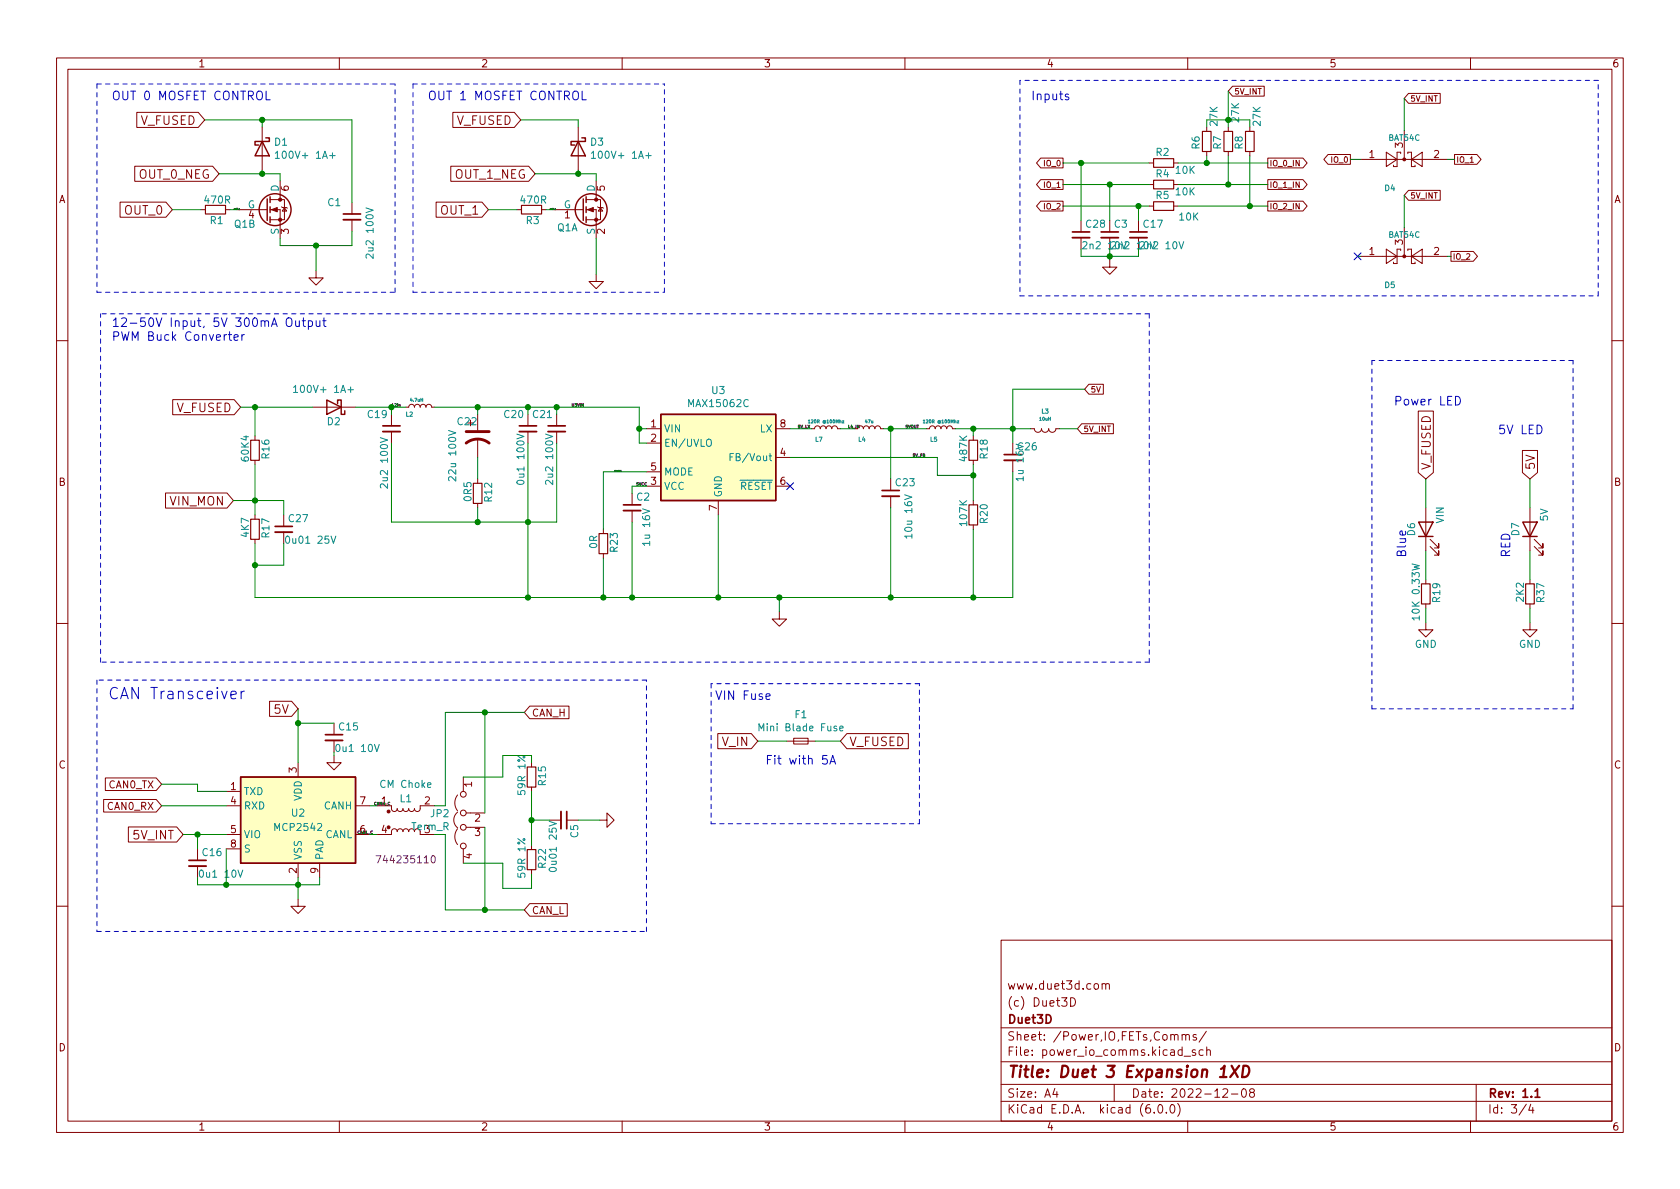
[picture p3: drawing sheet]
<svg xmlns="http://www.w3.org/2000/svg" width="297mm" height="210mm" viewBox="0 0 297 210" stroke-linecap="round" stroke-linejoin="round" font-family="sans-serif">
<g fill="none" stroke="#840000" stroke-width=".18">
<path d="M10 10.2h277v190.1h-277zM12 12.2h273v186.1h-273zM24.2 19.9h10.9l1.1 1.3-1.1 1.3h-10.9zM60 10.2v2M80.1 19.9h10.8l1.2 1.3-1.2 1.3h-10.8zM110 10.2v2M160 10.2v2M210 10.2v2M217.9 15.2h5.6v1.8h-5.6l-.7-.9zM249 16.5h5.6v1.8h-5.6l-.7-.9zM260 10.2v2M21.2 35.7h8.1l1.2 1.4-1.2 1.3h-8.1z"/>
<path d="M23.8 29.4h13.8l1.1 1.3-1.1 1.4h-13.8zM35.6 37.1h.7M39.9 37.1h.7M41.9 37.1h5.1M46.4 22.5v7.6M47 37.1h.2M47.8 37.1h1.7v5.1M47.8 35.3h1.7M49.5 35.3h.8v3.6h-2.5M49.5 32v3.3M49.8 36.6l.1 .1h.8l.1 .1M50.3 36.7l.4 .6h-.8z"/>
<path d="M62.2 35.8v2M62.2 38.9v2M77.1 35.7h8.1l1.2 1.4-1.2 1.3h-8.1zM79.7 29.4h13.8l1.1 1.3-1.1 1.4h-13.8zM91.4 37.1h.8M95.8 37.1h.7M97.8 37.1h5.1M102.2 22.5v7.6M102.9 37.1h.2M103.6 37.1h1.8v5.1M103.6 35.3h1.8M105.4 35.3h.8v3.6h-2.6"/>
<path d="M105.4 32v3.3M105.7 36.6l.1 .1h.8l.1 .1M106.2 36.7l.4 .6h-.8zM184 28h4v1.7h-4l-.7-.9zM184 31.8h4v1.7h-4l-.7-.9zM184 35.6h4v1.7h-4l-.7-.9zM191.1 39v2M196.2 39v2M201.3 39v2M203.2 28.8h.8M203.2 32.6h.8M203.2 36.4h.8"/>
<path d="M207.5 28.8h.8M207.5 32.6h.8M207.5 36.4h.8M213.4 22.5v.7M213.4 26.8v.8M217.2 22.5v.7M217.2 26.8v.8M221 22.5v.7M221 26.8v.8M224.2 35.6h6.2l.7 .8-.7 .9h-6.2zM224.2 28h6.2l.7 .8-.7 .9h-6.2zM224.2 31.8h6.2l.7 .8-.7 .9h-6.2z"/>
<path d="M234.8 27.3h4v1.8h-4l-.7-.9zM240.7 28.2h15.2M245.1 26.9l1.9 1.3-1.9 1.3zM247.6 27.2v-.3h-.6v2.6h-.6v-.3M248.3 23.1v5.1M248.9 27.2v-.3h.7v2.6h.6v-.3M249 33.7h5.6v1.7h-5.6l-.7-.9zM249.6 28.2l1.9-1.3v2.6zM257.2 27.3h3.9l.8 .9-.8 .9h-3.9zM55.9 47.9v1.2h1.2l-1.2 1.3-1.3-1.3h1.3M105.4 48.5v1.3h1.3l-1.3 1.2-1.3-1.2h1.3M191.1 42v2.1"/>
<path d="M196.2 46v1.2h1.3l-1.3 1.3-1.3-1.3h1.3M196.2 42v2.1M201.3 42v2.1M240.7 45.3h15.2M245.1 44.1l1.9 1.2-1.9 1.3zM247.6 44.3v-.2h-.6v2.5h-.6v-.3M248.3 40.3v5M248.9 44.3v-.2h.7v2.5h.6v-.3M249.6 45.3l1.9-1.2v2.5zM256.5 44.5h4l.7 .8-.7 .9h-4zM10 60.2h2M30.5 70.7h10.9l1.1 1.3-1.1 1.3h-10.9z"/>
<path d="M45.1 77.1v.7M55.2 72h7.7M69.2 73.3v2M69.2 76.3v2.1M71.8 72h.5l.1-.4 .4-.1 .3 .1 .2 .4 .1-.3 .3-.2 .4 .1 .2 .4 .2-.4 .4-.1 .3 .2 .1 .3 .2-.4 .3-.1 .4 .1 .1 .4h.5M84.5 73.3v2.8M84.5 77.6v3.3M93.3 73.3v2M93.3 76.3v2.1M98.4 73.3v2M98.4 76.3v2.1M114.3 75.8h2.5"/>
<path d="M114.3 78.4h2.5M137.2 75.8h2.5M143.5 75.8h.5l.2-.3 .3-.2 .4 .2 .1 .3 .2-.3 .3-.2 .4 .1 .1 .4 .3-.4 .4-.1 .2 .2 .2 .3 .1-.3 .4-.2 .3 .2 .2 .3h.5M151.6 75.8l.2-.3 .3-.2 .4 .1 .2 .4 .2-.4 .4-.1 .3 .2 .1 .3 .2-.4 .4-.1 .3 .2 .1 .3 .1-.3 .4-.2 .4 .2 .1 .3h.5M163.8 75.8h.5l.2-.3 .3-.2 .4 .2 .2 .3 .1-.3 .3-.2 .4 .1 .2 .4 .2-.4 .4-.1 .3 .2 .1 .3 .1-.3 .4-.2 .4 .2 .1 .3h.5M172.1 77.1v.7M179.1 78.4v2M182.2 75.8h.7a.64 .64 0 0 0 .6 .6 .64 .64 0 0 0 .6-.6 .64 .64 0 0 0 .7 .6 .64 .64 0 0 0 .6-.6 .64 .64 0 0 0 .7 .6 .64 .64 0 0 0 .6-.6h.6M191.3 74.9h5.6v1.8h-5.6l-.8-.9zM192.5 68h2.6v1.7h-2.6l-.7-.9zM250.8 72.7h2.6v10.9l-1.3 1.1-1.3-1.1zM269.2 79.7h2.6v3.9l-1.3 1.1-1.3-1.1z"/>
<path d="M285 60.2h2M29.3 87.2h10.8l1.2 1.3-1.2 1.3h-10.8zM45.1 81.4v.8M45.1 91.1v.7M45.1 95.4v.7M50.2 91.1v2M50.2 94.1v2M84.5 84.7v.8M84.5 89v.8M106.7 93.6v.8M106.7 97.9v.8M111.8 87.2v2.1"/>
<path d="M111.8 90.3v2M114.3 86h2.5M114.3 83.4h2.5M127 88.5v2.6M137.2 86h2.5M137.2 80.9h2.5M157.5 84.7v2M157.5 87.8v2M172.1 81.4v.8M172.1 88.5v.8M172.1 92.8v.8M179.1 81.4v2"/>
<path d="M252.1 89.8v7.6M252.9 96.6l1.5 1.6v-.8v.8h-.8M252.9 95.4l1.5 1.5v-.8v.8h-.8M270.5 89.8v7.6M271.3 96.6l1.5 1.6v-.8v.8h-.8M271.3 95.4l1.5 1.5v-.8v.8h-.8M10 110.2h2M137.8 108.2v1.3h1.3l-1.3 1.2-1.3-1.2h1.3M252.1 110.1v1.3h1.3l-1.3 1.2-1.3-1.2h1.3M252.1 102.5v.7M252.1 106.8v.8M270.5 110.1v1.3h1.3l-1.3 1.2-1.3-1.2h1.3"/>
<path d="M270.5 102.5v.7M270.5 106.8v.8M285 110.2h2M18.6 137.6h9l1 1.1-1 1.1h-9zM40 139.9h2.5M47.7 124h3.9l1.1 1.3-1.1 1.4h-3.9zM52.7 134.9v2.5M59.1 133.6v1.3h1.2l-1.2 1.2-1.3-1.2h1.3M59.1 127.9v2M59.1 130.9v2.1M81.9 137.4v2.5M93.7 124.9h6.9v2.2h-6.9l-1-1.1z"/>
<path d="M94 134.9v.7M94 139.2v.7M126.9 129.7h5.9l1.2 1.4-1.2 1.3h-5.9zM139.1 131.1h5M140.3 130.6h2.6v1h-2.6zM149.7 129.7h10.9v2.7h-10.9l-1.1-1.3zM18.3 141.4h9.3l1 1.1-1 1.1h-9.3zM22.7 146.2h8.5l1.2 1.4-1.2 1.3h-8.5zM34.9 150.1v2M34.9 153.2v2M40 142.5h2.5M40 147.6h2.5"/>
<path d="M40 150.1h2.5M52.7 159v1.3h1.3l-1.3 1.2-1.3-1.2h1.3M52.7 152.6v2.6M56.5 152.6v2.6M62.9 142.5h2.5M62.9 147.6h2.5M66.7 142.5h2.5l.1 .7 .4 .3 .4-.1 .1-.4 .2 .3 .3 .2 .4-.1 .1-.4 .2 .3 .3 .2 .4-.1 .2-.4 .1 .3 .2 .2 .5-.1 .2-.4 .2 .4 .4 .1 .4-.3v-.7h2.5M72.3 147.1l-.2-.4-.3-.1-.4 .1-.2 .4-.1-.4-.5-.1-.3 .1-.1 .4-.1-.4-.4-.1-.4 .2-.1 .8h-2.5M80.9 140.6a2.26 2.26 0 0 0 0 2.8M80.9 146.6a2.26 2.26 0 0 0 0 2.7M80.9 143.6a1.76 1.76 0 0 0 0 2.8M81.9 150.1v2.5"/>
<path d="M82.4 143.8h3.3M82.4 146.3h3.3M93.7 159.8h6.6v2.2h-6.6l-1-1.1zM94 149.5v.7M94 153.8v.8M97.2 145h2M100.2 145h2M106 145h1.3v-1.2l1.3 1.2-1.3 1.3v-1.3M10 160.2h2M177 166.3h108v32h-108zM189.3 176.4a.76 .76 0 0 1 .9 .8 .76 .76 0 0 1-.9 .7zM194.9 174.1l.2-.2 .3 .1 .1 .9"/>
<path d="M194.9 173.9v1M195.5 174.1l.2-.2 .4 .1v.9M285 160.2h2M60 198.3v2M110 198.3v2M160 198.3v2M177 194.8h108M177 191.8h108M177 187.8h108M177 181.8h108M186.5 192.5l-.4 1h1M186.9 193v1"/>
<path d="M197 191.8v3M204.1 196.7v.1M204.9 195.4l.2-.1a.81 .81 0 0 1 .6 .7 .81 .81 0 0 1-.3 .8h-.2a.81 .81 0 0 1-.6-.6 .81 .81 0 0 1 .3-.8zM206.2 196.7v.1M207.1 195.4l.1-.1a.81 .81 0 0 1 .6 .7 .81 .81 0 0 1-.3 .8h-.1a.81 .81 0 0 1-.6-.6 .81 .81 0 0 1 .3-.8zM208.2 195.1a1.72 1.72 0 0 1 0 2.3M209 183.1l.2-.2 .4 .1v.9M209 182.9v1M209.4 186.8h1.1M209.6 183.1l.3-.2 .3 .1 .1 .9M210 198.3v2M211.4 185.7l-.4-.1-.2 .2 .1 .3 .5 .1v.4h-.6"/>
<path d="M211.5 183l-.4-.1-.2 .2 .1 .3 .5 .1v.4h-.6M212.7 185.7l-.4-.1-.3 .3v.4l.1 .3h.6M213.3 182.4l-1.3 1.9M213.4 185.8l.2-.2 .3 .1 .1 .9M213.4 185.1v1.5M216.2 192.7l.6-.2 .2 .2 .1 .3-1 1h1M217.7 193.5h1.2M219.7 192.6l.2-.1a.81 .81 0 0 1 .5 .7 .81 .81 0 0 1-.3 .8h-.1a.81 .81 0 0 1-.6-.6 .81 .81 0 0 1 .3-.8zM221.2 193.2l-.3-.3 .1-.2 .2-.2 .4 .1 .2 .2-.1 .2-.6 .2-.2 .3 .1 .4 .2 .1h.4l.2-.3-.1-.4-.2-.1M260 198.3v2M261 191.8v6.5M269.9 195.3l-1.3 1.9"/>
<path d="M270.6 195.3l-.3 1h.9M271 195.8v1"/>
<circle cx="81.9" cy="140.5" r=".51"/>
<circle cx="81.9" cy="146.3" r=".51"/>
<circle cx="81.9" cy="143.8" r=".51"/>
<circle cx="81.9" cy="149.6" r=".51"/>
</g>
<g fill="none" stroke="#840000" stroke-width=".3">
<path d="M60.7 37.8h3.1M189.6 41h3.1M194.7 41h3M199.8 41h3M67.7 75.3h3M91.8 75.3h3.1M96.9 75.3h3M48.6 93.1h3.1M110.2 89.3h3.1M156 86.7h3M177.5 80.4h3.1M57.5 129.9h3.1"/>
<path d="M33.4 152.1h3M100.2 143.5v3.1M271.4 193l.4-.5v1.5M271.4 194h.9"/>
</g>
<path d="M215.7 190.5h1.1M215.9 189l.6-.5-.2 2M217.8 188.5l1 2M219.1 188.5l-1.6 2M219.9 188.5h.4a1.08 1.08 0 0 1 .6 1 1.08 1.08 0 0 1-.8 1h-.5z" fill="none" stroke="#840000" stroke-width=".4"/>
<g fill="#840000" stroke="#840000" stroke-width=".18">
<path d="M48 37.1l1-.4v.8z"/>
<path d="M103.9 37.1l1-.4v.8z"/>
<circle cx="248.3" cy="45.3" r=".25"/>
<circle cx="68.7" cy="143.5" r=".25"/>
<circle cx="49.5" cy="38.9" r=".28"/>
<circle cx="49.5" cy="35.3" r=".28"/>
<circle cx="105.4" cy="38.9" r=".28"/>
<circle cx="105.4" cy="35.3" r=".28"/>
<circle cx="248.3" cy="28.2" r=".25"/>
</g>
<g fill="none" stroke="#840000" stroke-width=".2">
<path d="M36.3 36.3h3.6v1.5h-3.6zM92.2 36.3h3.6v1.5h-3.6zM204 28.1h3.5v1.5h-3.5zM204 31.9h3.5v1.5h-3.5zM204 35.7h3.5v1.5h-3.5zM212.6 23.2h1.5v3.6h-1.5zM216.4 23.2h1.5v3.6h-1.5zM220.2 23.2h1.5v3.6h-1.5zM44.3 77.8h1.5v3.6h-1.5zM171.3 77.8h1.5v3.6h-1.5zM44.3 91.8h1.5v3.6h-1.5zM83.7 85.5h1.5v3.5h-1.5z"/>
<path d="M105.9 94.4h1.5v3.5h-1.5zM171.3 89.3h1.5v3.5h-1.5zM251.3 103.2h1.6v3.6h-1.6zM269.7 103.2h1.6v3.6h-1.6zM93.2 135.6h1.5v3.6h-1.5zM93.2 150.2h1.5v3.6h-1.5z"/>
</g>
<g fill="none" stroke="#840000" stroke-width=".33">
<path d="M60.7 38.9h3.1M189.6 42h3.1M194.7 42h3M199.8 42h3M67.7 76.3h3M91.8 76.3h3.1M96.9 76.3h3M48.6 94.1h3.1M110.2 90.3h3.1M156 87.8h3M177.5 81.4h3.1M57.5 130.9h3.1"/>
<path d="M33.4 153.2h3M99.2 143.5v3.1"/>
</g>
<g fill="none" stroke="#008484" stroke-width=".18">
<path d="M48.7 27.1l.3-.4v1.3M48.7 28h.7M58.3 27.5h1M64.7 36.8l1.3 .4-1.3 .4M104.6 27.1l.3-.4v1.3M104.6 28h.7M114.2 27.5h.9M66 44.9v.8l-.9-.8-.4 .3 .1 .4M208.4 42.7l.5 1.3 .4-1.3M51.9 68.5l.4-.4v1.3M51.9 69.4h.7M61.5 68.9h1"/>
<path d="M67.2 77.4l1.3 .4-1.3 .4M79.3 76.1l1.3 .5-1.3 .4M91.4 76.8l1.2 .4-1.2 .4M96.5 76.8l1.2 .4-1.2 .4M125 77.8l.2-.1a.43 .43 0 0 1 .6 .4v.4a.42 .42 0 0 1-.5 .4 .42 .42 0 0 1-.4-.4zM142.9 74.4l.2-.2v.6M142.9 74.8h.3M148.9 74.4h.3l-.3 .4h.3M163.2 74.4l.2-.2v.6M163.2 74.8h.3M169.2 74.4h.3l-.3 .4h.3M58.5 94.8l.5 1.3 .4-1.3"/>
<path d="M68.5 85.6v.7l-.9-.7-.4 .2 .2 .5M80.6 84.3v.8l-.9-.8-.4 .2 .1 .5M97.7 84.9v.8l-.9-.8-.3 .3 .1 .5M129.1 80.8h.4M129.7 80.2h-.6v1.3M160 87.5l1.2 .4-1.2 .4M249.7 99.7l1.2 .3-.9 .3 .9 .2-1.2 .3M250.9 109.3h-1.2l.3 .3M250.9 108.9v.7M66.2 131.6l.4 1.3 .5-1.3M134.2 129.2v-1.2l.4 .9 .4-.9v1.2M148.5 128.8l.6-.1-.1-.2-.3-.1-.2 .2v.6h.5"/>
<path d="M42.1 153.9l.4 1.2 .4-1.2M97.1 145.2l1.3 .5-1.3 .4"/>
</g>
<g fill="#ffffc2" stroke="#ffffc2" stroke-width=".18">
<path d="M42.5 137.4h20.4v15.2h-20.4z"/>
<path d="M116.8 73.3h20.4v15.2h-20.4z"/>
</g>
<g fill="none" stroke="#840000" stroke-width=".25">
<path d="M46.4 25l1.2 2.6h-2.5zM47 24.4h.6v.6h-2.5v.6h.6M47.2 35.2v3.8M47.8 34.8v1M47.8 36.6v1M47.8 38.3v1.1M102.2 25l1.3 2.6h-2.5zM102.9 24.4h.6v.6h-2.5v.6h.6M103.1 35.2v3.8M103.6 34.8v1M103.6 36.6v1M103.6 38.3v1.1"/>
<path d="M57.8 70.7l2.5 1.3-2.5 1.3zM59.7 71.4v-.7h.6v2.6h.7v-.7M116.8 73.3h20.4v15.2h-20.4zM250.8 92.3h2.6l-1.3 2.6zM250.8 94.9h2.6M269.2 92.3h2.6l-1.3 2.6zM269.2 94.9h2.6M42.5 137.4h20.4v15.2h-20.4z"/>
<circle cx="48.6" cy="37.1" r="2.82"/>
<circle cx="104.5" cy="37.1" r="2.82"/>
</g>
<path d="M66.5 151.3h.8l-.5 1.3M76.4 151.4l.1-.1a.68 .68 0 0 1 .5 .7 .68 .68 0 0 1-.5 .6 .84 .84 0 0 1-.1-1.2z" fill="none" stroke="#840084" stroke-width=".18"/>
<path d="M82.4 78.4a3.3 3.3 0 0 1 4.1 0M82.4 76.3h4.1" fill="none" stroke="#840000" stroke-width=".51"/>
<path d="M42.3 37l-.1-.1v.2M98.2 37l-.1-.1v.2M70.5 71.6h.2l.1 .3M65.1 147.5h.4M65.9 147a.23 .23 0 0 0-.4 .2 .23 .23 0 0 0 .4 .2" fill="none" stroke="#000" stroke-width=".18"/>
<g fill="none" stroke="#0000c2" stroke-width=".18">
<path d="M47 16.1v1.5h.8M102.9 16.1v1.5h.8M188.9 16.7l-.3-.1-.3 .2 .1 .3 .5 .1v.4h-.6M40.4 59.2h.6M40.6 58.7v1.3l.4 .2M41.4 59.7l.7-.2-.1-.3h-.4l-.2 .2 .1 .7h.5M42.8 59.2v1M43.2 59.2h-.3l-.1 .3M50.8 56.3a.51 .51 0 0 1 .6 0 .51 .51 0 0 1 .2 .4v.5a.51 .51 0 0 1-.5 .6 .51 .51 0 0 1-.5-.6v-.5zM52.3 56.7v1h.4l.2-.1M52.9 56.7v1M53.4 56.7h.6"/>
<path d="M53.7 56.2v1.3l.3 .2M54.5 56.8l.5-.1 .2 .3v.4l-.1 .3h-.6M54.5 56.7v1.5M55.9 56.7l.1 1h.3l.3-.1M56.6 56.7v1M57.1 56.7h.5M57.3 56.2v1.3l.3 .2M257.3 70.1a.77 .77 0 0 1 .9 .8 .77 .77 0 0 1-.9 .7zM40.8 122.9l1-.2-.1-.4-.6-.1-.3 .3 .1 1 .2 .1 .6-.1M42.6 122.2v1.4M43.2 122.2a.51 .51 0 0 0-.6 .4M135.4 123.2l.8-.2-.1-.3h-.4l-.3 .2 .1 .7h.6"/>
<path d="M146.2 133.6h-.7l-.1 .7 .2-.1h.5l.2 .3-.1 .5-.2 .1-.6-.1M146.7 135.1l.5-1.5 .5 1.5M146.9 134.7h.7"/>
</g>
<g fill="none" stroke="#0000c2" stroke-width=".18" stroke-dasharray=".8 .8">
<path d="M17.1 14.9h52.7M17.1 14.9v36.8M73 14.9h44.5M73 14.9v36.8M180.3 14.2v38.1M282.6 14.2h-102.3M17.1 51.7h52.7M69.8 51.7v-36.8M73 51.7h44.5M117.5 51.7v-36.8M180.3 52.3h102.3M203.2 55.5v61.6"/>
<path d="M203.2 55.5h-185.4M282.6 52.3v-38.1M242.6 63.7v61.6M278.1 63.7h-35.5M17.8 117.1v-61.6M203.2 117.1h-185.4M17.1 120.3v44.4M114.3 120.3h-97.2M125.7 120.9v24.8M162.6 120.9h-36.9M242.6 125.3h35.5M278.1 125.3v-61.6"/>
<path d="M125.7 145.7h36.9M162.6 145.7v-24.8M17.1 164.7h97.2M114.3 164.7v-44.4"/>
</g>
<g fill="none" stroke="#008400" stroke-width=".18">
<path d="M217.2 16.1v6.4M248.3 17.4v5.7M30.5 37.1h5.1M36.2 21.2h26v14.6M38.7 30.7h10.8v1.3M40.6 37.1h1.3M46.4 21.2v1.3M46.4 30.1v.6M86.4 37.1h5M92.1 21.2h10.1v1.3M94.6 30.7h10.8v1.3M96.5 37.1h1.3"/>
<path d="M102.2 30.1v.6M188 36.4h15.2M188 28.8h15.2M188 32.6h15.2M191.1 28.8v10.2M196.2 32.6v6.4M201.3 36.4v2.6M208.3 36.4h15.9M208.3 28.8h15.9M208.3 32.6h15.9M213.4 22.5v-1.3h7.6v1.3M213.4 27.6v1.2"/>
<path d="M217.2 27.6v5M221 27.6v8.8M238.8 28.2h1.9M248.3 34.5v5.8M255.9 28.2h1.3M55.9 43.4v4.5M62.2 40.9v2.5h-12.7v-1.2M105.4 42.2v6.3M191.1 44.1v1.2h10.2v-1.2M196.2 44.1v1.9M240 45.3h.7M255.9 45.3h.6"/>
<path d="M42.5 72h12.7M45.1 72v5.1M62.9 72h8.9M69.2 78.4v13.9h29.2v-13.9M69.2 72v1.3M76.8 72h36.2v6.4h1.3M84.5 72v1.3M93.3 72v1.3M93.3 78.4v27.3M98.4 72v1.3M113 75.8h1.3M139.7 75.8h3.8"/>
<path d="M148.6 75.8h2.5M156.2 75.8h7.6M157.5 75.8v8.9M168.9 75.8h13.3M172.1 75.8v1.3M187.3 75.8h3.2M191.8 68.8h-12.7v9.6M41.3 88.5h8.9v2.6M45.1 82.2v8.9M50.2 96.1v3.8h-5.1M84.5 80.9v3.8M84.5 89.8v2.5"/>
<path d="M106.7 98.7v7M111.8 92.3v13.4M114.3 83.4h-7.6v10.2M114.3 86h-2.5v1.2M127 91.1v14.6M139.7 80.9h26v3.2h6.4M157.5 89.8v15.9M172.1 82.2v6.3M172.1 93.6v12.1M179.1 83.4v22.3h-134v-9.6M252.1 84.7v5.1M252.1 97.4v5.1"/>
<path d="M270.5 84.7v5.1M270.5 97.4v5.1M137.8 105.7v2.5M252.1 107.6v2.5M270.5 107.6v2.5M28.6 138.7h6.3v1.2h5.1M52.7 127.9h6.4M52.7 125.3v9.6M59.1 133v.6M85.7 126v17.8M92.7 126h-14v16.5h-1.9M94 134.9v-1.3h-5.1v3.8h-7"/>
<path d="M94 139.9v9.6M134 131.1h5.1M144.1 131.1h4.5M28.6 142.5h11.4M32.4 147.6h7.6M34.9 155.2v1.3h21.6v-1.3M34.9 147.6v2.5M40 150.1v6.4M52.7 155.2v3.8M65.4 142.5h1.3M65.4 147.6h1.3M78.7 147.6v13.3h14"/>
<path d="M81.9 152.6h7v4.5h5.1v-2.5M85.7 146.3v14.6M94 145h3.2M102.2 145h3.8"/>
</g>
<path d="M239.4 44.7l1.2 1.2M240.6 44.7l-1.2 1.2M139.1 85.4l1.2 1.2M140.3 85.4l-1.2 1.2" fill="none" stroke="#000084" stroke-width=".18"/>
<g fill="#008400" stroke="#008400" stroke-width=".18">
<circle cx="137.8" cy="105.7" r=".46"/>
<circle cx="157.5" cy="105.7" r=".46"/>
<circle cx="93.3" cy="105.7" r=".46"/>
<circle cx="111.8" cy="105.7" r=".46"/>
<circle cx="106.7" cy="105.7" r=".46"/>
<circle cx="217.2" cy="21.2" r=".46"/>
<circle cx="201.3" cy="36.4" r=".46"/>
<circle cx="221" cy="36.4" r=".46"/>
<circle cx="217.2" cy="32.6" r=".46"/>
<circle cx="196.2" cy="45.3" r=".46"/>
<circle cx="172.1" cy="84.1" r=".46"/>
<circle cx="157.5" cy="75.8" r=".46"/>
<circle cx="172.1" cy="75.8" r=".46"/>
<circle cx="172.1" cy="105.7" r=".46"/>
<circle cx="179.1" cy="75.8" r=".46"/>
<circle cx="196.2" cy="32.6" r=".46"/>
<circle cx="213.4" cy="28.8" r=".46"/>
<circle cx="191.1" cy="28.8" r=".46"/>
<circle cx="127" cy="105.7" r=".46"/>
<circle cx="52.7" cy="127.9" r=".46"/>
<circle cx="45.1" cy="99.9" r=".46"/>
<circle cx="45.1" cy="88.5" r=".46"/>
<circle cx="85.7" cy="126" r=".46"/>
<circle cx="55.9" cy="43.4" r=".46"/>
<circle cx="69.2" cy="72" r=".46"/>
<circle cx="45.1" cy="72" r=".46"/>
<circle cx="102.2" cy="30.7" r=".46"/>
<circle cx="85.7" cy="160.9" r=".46"/>
<circle cx="94" cy="145" r=".46"/>
<circle cx="52.7" cy="156.5" r=".46"/>
<circle cx="40" cy="156.5" r=".46"/>
<circle cx="34.9" cy="147.6" r=".46"/>
<circle cx="93.3" cy="72" r=".46"/>
<circle cx="98.4" cy="72" r=".46"/>
<circle cx="84.5" cy="72" r=".46"/>
<circle cx="84.5" cy="92.3" r=".46"/>
<circle cx="113" cy="75.8" r=".46"/>
<circle cx="93.3" cy="92.3" r=".46"/>
<circle cx="46.4" cy="21.2" r=".46"/>
<circle cx="46.4" cy="30.7" r=".46"/>
</g>
<text font-size="2.8" fill="#0000c2" x="19" y="123.7">CAN Transceiver</text>
<text font-size="2.8" fill="#840000" x="178" y="190.6">Title: Duet 3 Expansion 1XD</text>
<g font-size="2.1" fill="#0000c2">
<text x="19.7" y="17.7">OUT 0 MOSFET CONTROL</text>
<text x="75.6" y="17.7">OUT 1 MOSFET CONTROL</text>
<text x="182.2" y="17.7">Inputs</text>
<text x="19.7" y="57.8">12-50V Input, 5V 300mA Output</text>
<text x="19.7" y="60.3">PWM Buck Converter</text>
<text x="246.4" y="71.7">Power LED</text>
<text x="264.8" y="76.8">5V LED</text>
<text x="248.6" y="98.7" transform="rotate(-90 248.6 98.7)">Blue</text>
<text x="267" y="98.7" transform="rotate(-90 267 98.7)">RED</text>
<text x="126.4" y="123.8">VIN Fuse</text>
<text x="135.3" y="135.2">Fit with 5A</text>
</g>
<g font-size="2.1" fill="#840000">
<text x="24.9" y="22.1">V_FUSED</text>
<text x="80.8" y="22.1">V_FUSED</text>
<text x="24.6" y="31.6">OUT_0_NEG</text>
<text x="80.5" y="31.6">OUT_1_NEG</text>
<text x="22.1" y="37.9">OUT_0</text>
<text x="78" y="37.9">OUT_1</text>
<text x="31.2" y="72.9">V_FUSED</text>
<text x="253" y="83.2" transform="rotate(-90 253 83.2)">V_FUSED</text>
<text x="271.4" y="83.2" transform="rotate(-90 271.4 83.2)">5V</text>
<text x="30.1" y="89.4">VIN_MON</text>
<text x="48.6" y="126.2">5V</text>
<text x="127.7" y="131.9">V_IN</text>
<text x="150.1" y="131.9">V_FUSED</text>
<text x="23.7" y="148.4">5V_INT</text>
<text x="178" y="178">(c) Duet3D</text>
<text x="178" y="175">www.duet3d.com</text>
<text x="178" y="184">Sheet: /Power,IO,FETs,Comms/</text>
<text x="178" y="181">Duet3D</text>
<text x="178" y="186.7">File: power_io_comms.kicad_sch</text>
<text x="178" y="196.9">KiCad E.D.A. kicad (6.0.0)</text>
<text x="178" y="194.1">Size: A4</text>
<text x="200" y="194.1">Date: 2022-12-08</text>
<text x="263" y="194.1">Rev: 1.1</text>
<text x="263" y="196.9">Id: 3/4</text>
</g>
<g font-size="1.8" fill="#840000">
<text x="35" y="11.9">1</text>
<text x="85" y="11.9">2</text>
<text x="135" y="11.9">3</text>
<text x="185" y="11.9">4</text>
<text x="235" y="11.9">5</text>
<text x="285" y="11.9">6</text>
<text x="242.1" y="27.9">1</text>
<text x="248" y="26.1" transform="rotate(-90 248 26.1)">3</text>
<text x="253.5" y="27.9">2</text>
<text x="10.3" y="35.9">A</text>
<text x="51.1" y="33.8" transform="rotate(-90 51.1 33.8)">6</text>
<text x="106.9" y="33.8" transform="rotate(-90 106.9 33.8)">5</text>
<text x="285.3" y="35.9">A</text>
<text x="44" y="38.6">4</text>
<text x="51.1" y="41.4" transform="rotate(-90 51.1 41.4)">3</text>
<text x="99.8" y="38.6">1</text>
<text x="106.9" y="41.4" transform="rotate(-90 106.9 41.4)">2</text>
<text x="242.1" y="45.1">1</text>
<text x="248" y="43.3" transform="rotate(-90 248 43.3)">3</text>
<text x="253.5" y="45.1">2</text>
<text x="115.1" y="75.6">1</text>
<text x="137.9" y="75.6">8</text>
<text x="115.1" y="78.1">2</text>
<text x="115.1" y="83.2">5</text>
<text x="137.9" y="80.6">4</text>
<text x="10.3" y="85.9">B</text>
<text x="115.1" y="85.7">3</text>
<text x="137.9" y="85.7">6</text>
<text x="285.3" y="85.9">B</text>
<text x="126.7" y="90.3" transform="rotate(-90 126.7 90.3)">7</text>
<text x="94" y="126.7">CAN_H</text>
<text x="10.3" y="135.9">C</text>
<text x="52.5" y="136.6" transform="rotate(-90 52.5 136.6)">3</text>
<text x="285.3" y="135.9">C</text>
<text x="19" y="143.2">CAN0_RX</text>
<text x="19.2" y="139.4">CAN0_TX</text>
<text x="40.8" y="139.7">1</text>
<text x="40.8" y="142.2">4</text>
<text x="63.6" y="142.2">7</text>
<text x="75.1" y="142.2">2</text>
<text x="83.4" y="139.2" transform="rotate(-90 83.4 139.2)">1</text>
<text x="40.8" y="147.3">5</text>
<text x="40.8" y="149.9">8</text>
<text x="67.5" y="147.3">4</text>
<text x="84" y="145.3">2</text>
<text x="84" y="147.8">3</text>
<text x="52.5" y="154.4" transform="rotate(-90 52.5 154.4)">2</text>
<text x="56.3" y="154.4" transform="rotate(-90 56.3 154.4)">9</text>
<text x="83.4" y="151.9" transform="rotate(-90 83.4 151.9)">4</text>
<text x="94" y="161.6">CAN_L</text>
<text x="10.3" y="185.9">D</text>
<text x="285.3" y="185.9">D</text>
<text x="35" y="199.9">1</text>
<text x="85" y="199.9">2</text>
<text x="135" y="199.9">3</text>
<text x="185" y="199.9">4</text>
<text x="235" y="199.9">5</text>
<text x="285" y="199.9">6</text>
</g>
<g font-size="1.8" fill="#008484">
<text x="215.3" y="22.2" transform="rotate(-90 215.3 22.2)">27K</text>
<text x="219.1" y="21.6" transform="rotate(-90 219.1 21.6)">27K</text>
<text x="222.9" y="22.2" transform="rotate(-90 222.9 22.2)">27K</text>
<text x="48.6" y="25.7">D1</text>
<text x="49.5" y="28.1">100V+ 1A+</text>
<text x="104.4" y="25.7">D3</text>
<text x="105.4" y="28.1">100V+ 1A+</text>
<text x="204.4" y="27.6">R2</text>
<text x="212.1" y="26.3" transform="rotate(-90 212.1 26.3)">R6</text>
<text x="215.9" y="26.3" transform="rotate(-90 215.9 26.3)">R7</text>
<text x="219.7" y="26.3" transform="rotate(-90 219.7 26.3)">R8</text>
<text x="36.3" y="36">470R</text>
<text x="49.3" y="33.9" transform="rotate(-90 49.3 33.9)">D</text>
<text x="92.2" y="36">470R</text>
<text x="105.2" y="33.9" transform="rotate(-90 105.2 33.9)">D</text>
<text x="204.4" y="31.4">R4</text>
<text x="204.4" y="35.2">R5</text>
<text x="207.9" y="30.7">10K</text>
<text x="207.9" y="34.5">10K</text>
<text x="37.2" y="39.6">R1</text>
<text x="41.4" y="40.3">Q1B</text>
<text x="43.8" y="36.8">G</text>
<text x="49.3" y="41.5" transform="rotate(-90 49.3 41.5)">S</text>
<text x="58" y="36.4">C1</text>
<text x="93.1" y="39.6">R3</text>
<text x="98.5" y="40.9">Q1A</text>
<text x="99.6" y="36.8">G</text>
<text x="105.2" y="41.5" transform="rotate(-90 105.2 41.5)">S</text>
<text x="192.1" y="40.3">C28</text>
<text x="197" y="40.3">C3</text>
<text x="202.2" y="40.3">C17</text>
<text x="208.6" y="39">10K</text>
<text x="66" y="45.1" transform="rotate(-90 66 45.1)">2u2 100V</text>
<text x="191.9" y="44.1">2n2 10V</text>
<text x="197" y="44.1">2n2 10V</text>
<text x="202.1" y="44.1">2n2 10V</text>
<text x="52.7" y="69.5">100V+ 1A+</text>
<text x="121.9" y="72">MAX15062C</text>
<text x="125.9" y="69.7">U3</text>
<text x="57.9" y="75.2">D2</text>
<text x="65.1" y="73.9">C19</text>
<text x="80.9" y="75.2">C22</text>
<text x="89.2" y="73.9">C20</text>
<text x="94.3" y="73.9">C21</text>
<text x="117.3" y="76.4">VIN</text>
<text x="134.4" y="76.4">LX</text>
<text x="44" y="81.4" transform="rotate(-90 44 81.4)">60K4</text>
<text x="47.6" y="81" transform="rotate(-90 47.6 81)">R16</text>
<text x="117.3" y="79">EN/UVLO</text>
<text x="129.9" y="81.5">FB/Vout</text>
<text x="171" y="81.4" transform="rotate(-90 171 81.4)">487K</text>
<text x="174.6" y="81" transform="rotate(-90 174.6 81)">R18</text>
<text x="180" y="79.6">C26</text>
<text x="68.6" y="85.7" transform="rotate(-90 68.6 85.7)">2u2 100V</text>
<text x="80.6" y="84.5" transform="rotate(-90 80.6 84.5)">22u 100V</text>
<text x="83.4" y="88.6" transform="rotate(-90 83.4 88.6)">0R5</text>
<text x="87" y="88.7" transform="rotate(-90 87 88.7)">R12</text>
<text x="92.7" y="85.1" transform="rotate(-90 92.7 85.1)">0u1 100V</text>
<text x="97.8" y="85.1" transform="rotate(-90 97.8 85.1)">2u2 100V</text>
<text x="112.6" y="88.5">C2</text>
<text x="117.3" y="86.6">VCC</text>
<text x="117.3" y="84.1">MODE</text>
<text x="127.6" y="88" transform="rotate(-90 127.6 88)">GND</text>
<text x="129.4" y="86.6">~{RESET}</text>
<text x="158.4" y="86">C23</text>
<text x="181" y="84.7" transform="rotate(-90 181 84.7)">1u 16V</text>
<text x="44" y="94.9" transform="rotate(-90 44 94.9)">4K7</text>
<text x="47.6" y="95" transform="rotate(-90 47.6 95)">R17</text>
<text x="51.1" y="92.3">C27</text>
<text x="161.3" y="94.7" transform="rotate(-90 161.3 94.7)">10u 16V</text>
<text x="171" y="92.9" transform="rotate(-90 171 92.9)">107K</text>
<text x="174.6" y="92.5" transform="rotate(-90 174.6 92.5)">R20</text>
<text x="250.2" y="94.7" transform="rotate(-90 250.2 94.7)">D6</text>
<text x="255.3" y="92.5" transform="rotate(-90 255.3 92.5)">VIN</text>
<text x="268.6" y="94.7" transform="rotate(-90 268.6 94.7)">D7</text>
<text x="273.7" y="92.1" transform="rotate(-90 273.7 92.1)">5V</text>
<text x="51" y="96.1">0u01 25V</text>
<text x="105.6" y="97" transform="rotate(-90 105.6 97)">0R</text>
<text x="109.2" y="97.6" transform="rotate(-90 109.2 97.6)">R23</text>
<text x="114.9" y="96.1" transform="rotate(-90 114.9 96.1)">1u 16V</text>
<text x="254.6" y="106.4" transform="rotate(-90 254.6 106.4)">R19</text>
<text x="269.4" y="106.3" transform="rotate(-90 269.4 106.3)">2K2</text>
<text x="273" y="106.4" transform="rotate(-90 273 106.4)">R37</text>
<text x="251" y="109.1" transform="rotate(-90 251 109.1)">10K 0.33W</text>
<text x="250.1" y="114.5">GND</text>
<text x="268.5" y="114.5">GND</text>
<text x="60" y="129.2">C15</text>
<text x="134.9" y="129.3">Mini Blade Fuse</text>
<text x="140.6" y="127">F1</text>
<text x="59.8" y="133">0u1 10V</text>
<text x="43.1" y="140.6">TXD</text>
<text x="43.1" y="143.1">RXD</text>
<text x="53.3" y="141.7" transform="rotate(-90 53.3 141.7)">VDD</text>
<text x="57.2" y="143.1">CANH</text>
<text x="67.4" y="139.3">CM Choke</text>
<text x="70.7" y="141.9">L1</text>
<text x="92.9" y="140.2" transform="rotate(-90 92.9 140.2)">59R 1%</text>
<text x="96.5" y="138.8" transform="rotate(-90 96.5 138.8)">R15</text>
<text x="43.1" y="148.2">VIO</text>
<text x="48.8" y="146.9">MCP2542</text>
<text x="51.6" y="144.4">U2</text>
<text x="57.4" y="148.2">CANL</text>
<text x="75.1" y="147.3">3</text>
<text x="76.2" y="144.5">JP2</text>
<text x="102.2" y="148.1" transform="rotate(-90 102.2 148.1)">C5</text>
<text x="35.7" y="155.2">0u1 10V</text>
<text x="35.9" y="151.4">C16</text>
<text x="43.1" y="150.7">S</text>
<text x="53.3" y="152.1" transform="rotate(-90 53.3 152.1)">VSS</text>
<text x="57.1" y="152.1" transform="rotate(-90 57.1 152.1)">PAD</text>
<text x="92.9" y="154.9" transform="rotate(-90 92.9 154.9)">59R 1%</text>
<text x="96.5" y="153.4" transform="rotate(-90 96.5 153.4)">R22</text>
<text x="98.4" y="153.6" transform="rotate(-90 98.4 153.6)">0u01 25V</text>
</g>
<g font-size="1.8">
<text x="67.5" y="142.2">1</text>
<text x="63.6" y="147.3">6</text>
</g>
<text font-size="1.8" fill="#008400" x="72.8" y="146.8">Term_R</text>
<text font-size="1.8" fill="#840084" x="67.3" y="152.6">744235110</text>
<g font-size="1.4" fill="#840000">
<text x="218.2" y="16.7">5V_INT</text>
<text x="249.3" y="18">5V_INT</text>
<text x="184.7" y="29.4">IO_0</text>
<text x="224.4" y="29.4">IO_0_IN</text>
<text x="235.5" y="28.8">IO_0</text>
<text x="257.4" y="28.8">IO_1</text>
<text x="184.7" y="33.2">IO_1</text>
<text x="224.4" y="33.2">IO_1_IN</text>
<text x="249.3" y="35.1">5V_INT</text>
<text x="184.7" y="37">IO_2</text>
<text x="224.4" y="37">IO_2_IN</text>
<text x="256.8" y="45.9">IO_2</text>
<text x="192.8" y="69.4">5V</text>
<text x="191.5" y="76.4">5V_INT</text>
</g>
<g font-size="1.4" fill="#008484">
<text x="245.5" y="24.9">BAT54C</text>
<text x="244.8" y="33.8">D4</text>
<text x="245.5" y="42">BAT54C</text>
<text x="244.8" y="50.9">D5</text>
</g>
<g font-size="1.1" fill="#008484">
<text x="71.8" y="73.7">L2</text>
<text x="184.2" y="73.1">L3</text>
<text x="144.2" y="78.1">L7</text>
<text x="151.8" y="78.1">L4</text>
<text x="164.5" y="78.1">L5</text>
</g>
<g font-size=".8" fill="#008484">
<text x="72.6" y="71">4.7uH</text>
<text x="143.2" y="74.8">120R @100Mhz</text>
<text x="153" y="74.8">47u</text>
<text x="163.5" y="74.8">120R @100Mhz</text>
<text x="183.8" y="74.4">10uH</text>
</g>
<g font-size=".7">
<text x="69.2" y="71.9">L2in</text>
<text x="101" y="71.9">U3VIN</text>
<text x="141" y="75.7">5V_LX</text>
<text x="149.9" y="75.7">L4_IN</text>
<text x="160" y="75.7">5VOUT</text>
<text x="161.3" y="80.8">5V_FB</text>
<text x="112.4" y="85.9">5VCC</text>
<text x="66" y="142.4">CANH_C</text>
</g>
<g font-size=".3">
<text x="41.3" y="37">out0_g</text>
<text x="97.2" y="37">out1_g</text>
<text x="108.6" y="83.4">5VMODE</text>
</g>
</svg>
